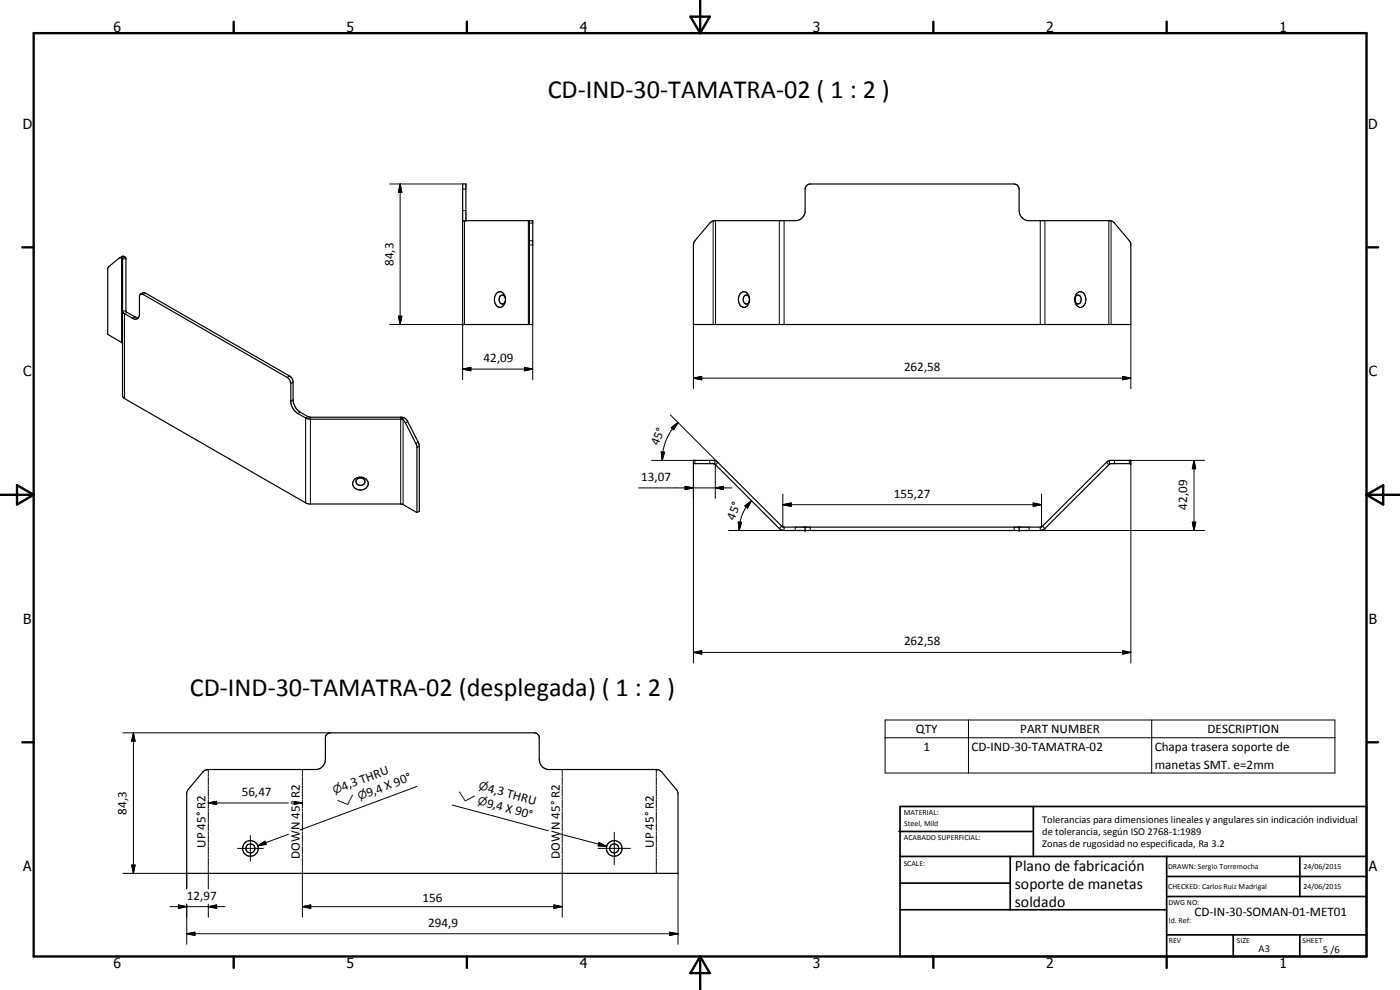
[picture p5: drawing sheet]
<svg xmlns="http://www.w3.org/2000/svg" width="420mm" height="297mm" viewBox="0 0 420 297" stroke-linecap="round" stroke-linejoin="round" font-family="sans-serif">
<g fill="none" stroke="#000" stroke-width=".35">
<path d="M35.8 77.4l.8-.4a.84 .84 0 0 1 1.2 .5v15.9l2.9 1.8 .9 .1M138.8 66.2h21l.1 31.2h-21.1v-42.2h1v11M158.8 66.2l.1 31.2M213 66.9l1.3-.7h24.7a3.1 3.1 0 0 0 2.6-2.6v-6.9a1.6 1.6 0 0 1 1.6-1.5h61.2l.8 .3 .6 .9v6.8a3.1 3.1 0 0 0 2.6 3h24.8l1.1 .5 4.6 5.5 .5 1v24.2h-131.3v-24.2l.5-1zM42.2 88.3l.8-.5h.4l43.7 25.1 .9 1.5v5.9a4.9 4.9 0 0 0 2.1 3.4l2.5 1.4 .6 .1h27.3l1.2 .4 .5 .6 3.3 6.4 .3 1.3v19.5l-.7 .4M42.2 88.3h.7l43.5 25.1 .5 .6 .4 1.1v5.6a4.8 4.8 0 0 0 2.1 3.4l2.8 1.5 1 .2h27.4l.6 .4 3.9 7.8v19.8M42.2 88.3l-.3 .4v5.8a1.23 1.23 0 0 1-1.9 1.1l-2.8-1.6-.4-.7M149 88a1.73 1.73 0 0 1 2.1 0 1.73 1.73 0 0 1 .6 1.9 1.73 1.73 0 0 1-.6 1.9 1.73 1.73 0 0 1-2.1 0 3 3 0 0 1 0-3.8zM150 88.9a.95 .95 0 0 1 1.2-.3 .95 .95 0 0 1 .5 1.1 1.02 1.02 0 0 1-.3 1.3 1.02 1.02 0 0 1-1.4-.2l-.2-.8zM222.3 88a1.67 1.67 0 0 1 1.8-.1 1.67 1.67 0 0 1 .8 1.6 1.99 1.99 0 0 1-2.1 2.6 2.85 2.85 0 0 1-.5-4.1zM223.4 88.8a.96 .96 0 0 1 1.1-.1 .96 .96 0 0 1 .4 1 1.04 1.04 0 0 1-.2 1.2 1.04 1.04 0 0 1-1.3 .1 1.75 1.75 0 0 1 0-2.2zM322.9 88.8a1.09 1.09 0 0 1 1.4 .1 1.09 1.09 0 0 1 .1 1.4 .95 .95 0 0 1-1 .9 .95 .95 0 0 1-.8-1.2z"/>
<path d="M323.2 88a1.64 1.64 0 0 1 1.9-.1 1.64 1.64 0 0 1 .8 1.6 1.94 1.94 0 0 1-2.2 2.6 2.9 2.9 0 0 1-.5-4.1zM36.8 103l-4.5-2.7v-19.7l.4-.6 3.4-2.7 .7 .3v41.2l.4 .6 54.8 31.6 .8 .2h27.5l.7 .2 4.1 2.4M208.1 138.1h6.2l.7 .3 20.1 19.8h77.3l20.1-19.8 .7-.3h6.2v1h-6.1l-.4 .2-19.3 19.3-1.1 .5-77.2 .1-.9-.2-.5-.4-19.2-19.3-.5-.2h-6.1zM106.5 143.8a2.38 2.38 0 0 1 2.5-.5 2.38 2.38 0 0 1 1.5 2.1 2.39 2.39 0 0 1-2.6 1.6 2.39 2.39 0 0 1-2-2.2zM107.2 143.8a1.24 1.24 0 0 1 1.8-.2 1.24 1.24 0 0 1 0 1.8 1.25 1.25 0 0 1-1.6 .1 1.25 1.25 0 0 1-.4-1.5zM241.6 158.2v1M305.8 158.2v1M61.9 231l-1 .6-4.4 5.3-.5 .9v24.2h147.5l-.1-24.2-.2-.6-4.6-5.6-1-.6M61.9 231l33.1-.1a3 3 0 0 0 2.7-3v-7.1l.6-.7 .8-.2h61.2l.9 .2 .6 1v6.8a3 3 0 0 0 2.7 3l33.1 .1M62.7 230.9l-.8 .1M196.8 230.9l.8 .1"/>
<circle cx="75.1" cy="254.6" r="2.37"/>
<circle cx="75.2" cy="254.5" r="1.36"/>
<circle cx="184.3" cy="254.6" r="2.35"/>
<circle cx="184.3" cy="254.5" r="1.35"/>
</g>
<g fill="none" stroke="#000" stroke-width=".3">
<path d="M116.9 55.2h21.9M120.1 55.2l.5 2.5h-1zM120.1 55.2v42.2M138.8 56.7h1M36.5 77.3v25.4M36.8 77.7h1M37.5 77.1l-.7 .5M138.8 63.2h1M139.4 66.2v31.2h-22.5M158.6 66.2v31.2M158.9 73.5h1M158.9 72.2h1"/>
<path d="M158.9 66.9h1M214 66.3v31.1M214.7 66.2v31.2M233.9 66.2v31.2M235.3 66.2v31.2M312.2 66.2v31.2M313.6 66.2v31.2M332.8 66.2v31.2M333.4 66.3v31.1M36.8 93.3h1M38.1 93.7l-.7 .4v25.5M40.5 95l-.8 .5"/>
<path d="M43.6 87.9l-.7 .4M119.6 94.9h1l-.5 2.5zM138.8 97.4v16.5M159.9 97.4v16.5M208.1 97.4v19.2M339.4 97.4v19.2M86.9 112.8l-.7 .4M88 114.7l-.7 .4M88 120l-.7 .4M138.8 110.7l2.5-.5v1.1zM138.8 110.7h21.1M157.4 110.2l2.5 .5-2.5 .6z"/>
<path d="M208.1 113.5l2.5-.6v1.1zM208.1 113.5h131.3M336.9 112.9l2.5 .6-2.5 .5zM90.1 123.7l-.7 .4M92.4 125l-.7 .4v25.5M93.2 125.2v26M120.3 125.2v26M121 126v25.4M121.2 125.3l-.7 .5M122.4 126.5l-.7 .4M125.5 132.6l-.7 .5M125.8 133.9l-.7 .4"/>
<path d="M195.6 138.1h13v1M198.4 135.6l1 .1-.7 2.4zM201.2 124.5l14.2 14.2-.7 .7M201.5 128.3l2-1.6-1.3 2.2zM203.5 126.7a15.9 15.9 0 0 0-4.8 11.4M208.1 139.1v59.8M213 138.1v1M214.5 138.2v1.1M214.7 139.3v10.3M332.1 138.7l.7 .7M332.9 138.2v1.1M334.5 138.1v1"/>
<path d="M339.4 139.1v59.8M358.3 138.1l.5 2.5h-1zM358.3 138.1v21.1M361.5 138.1h-22.6v1M191.7 146.4h28M205.6 145.9l2.5 .5-2.5 .5zM214.7 146.4l2.4-.5v1zM221.6 156.6l1 .1-.8 2.5zM223.6 151.8l1.9-1.6-1.1 2.2zM225.5 150.2a12.7 12.7 0 0 0-3.7 9M234.6 157.9l-.7 .7M234.9 151.4l2.5-.5v1z"/>
<path d="M234.9 151.4h77.7M234.9 148.3v9.8M235.3 158.2v1M238.7 158.2v1M243.2 158.2v1h-24.6M304.4 158.2v1h57.1M308.9 158.2v1M310.1 150.9l2.5 .5-2.5 .5zM312.2 158.2v1M312.6 148.3v9.8M312.9 157.9l.7 .7M357.8 156.7h1l-.5 2.5z"/>
<path d="M208.1 195.7l2.5-.5v1.1zM208.1 195.7h131.3M336.9 195.2l2.5 .5-2.5 .6zM36.9 219.9h62.2M40 219.9l.5 2.5h-1zM40 219.9v42.1M265.6 216h135v15.9h-135zM290.6 216v15.9M345.6 216v15.9M62.5 230.9v1.2M62.5 232.3v.6M62.5 233.2v2.3"/>
<path d="M62.5 235.8v.6M62.5 236.6v2.4M62.5 239.3v.5M90.8 230.9v1.2M90.8 232.3v.6M90.8 233.2v2.3M90.8 235.8v.6M90.8 236.6v2.4M90.8 239.3v.5M125.1 236l-35.1 13M168.7 230.9v1.2M168.7 232.3v.6"/>
<path d="M168.7 233.2v2.3M168.7 235.8v.6M168.7 236.6v2.4M168.7 239.3v.5M197 230.9v1.2M197 232.3v.6M197 233.2v2.3M197 235.8v.6M197 236.6v2.4M197 239.3v.5M265.6 221.4h135M39.5 259.5h1l-.5 2.5z"/>
<path d="M62.5 240.9l2.5-.5v1zM62.5 240.1v2.3M62.5 242.7v.6M62.5 243.6v2.3M62.5 246.2v.6M62.5 247.1v2.2M62.5 249.6v.6M62.5 250.5v2.3M62.5 253.1v.6M62.5 254v2.3M62.5 256.6v.5M62.5 257.4v2.4"/>
<path d="M62.5 240.9h24.1M71.3 254.6h7.7M75.1 250.7v7.7M77.4 253.7l2.1-1.3 .4 1zM86.6 250.3l-9.2 3.4M88.3 240.4l2.5 .5-2.5 .5zM90 240.9h.8M90 240.7l.8 .2M90.8 240.1v2.3M90.8 242.7v.6M90.8 243.6v2.3M90.8 246.2v.6"/>
<path d="M90.8 247.1v2.2M90.8 249.6v.6M90.8 250.5v2.3M90.8 253.1v.6M90.8 254v2.3M90.8 256.6v.5M90.8 257.4v2.4M90.8 240.9l-.8 .1M135.7 241.6l28.8 7.7M168 250.2l14.1 3.8M168.7 240.1v2.3M168.7 242.7v.6"/>
<path d="M168.7 243.6v2.3M168.7 246.2v.6M168.7 247.1v2.2M168.7 249.6v.6M168.7 250.5v2.3M168.7 253.1v.6M168.7 254v2.3M168.7 256.6v.5M168.7 257.4v2.4M179.5 254.6h9.7M179.8 252.8l2.3 1.2-2.6-.2zM184.4 249.7v9.7"/>
<path d="M197 240.1v2.3M197 242.7v.6M197 243.6v2.3M197 246.2v.6M197 247.1v2.2M197 249.6v.6M197 250.5v2.3M197 253.1v.6M197 254v2.3M197 256.6v.5M197 257.4v2.4M36.9 262h19.1v4.7"/>
<path d="M51 272h16.5M53.5 271.5l2.5 .5-2.5 .5zM56 271.3v12M62.5 272l2.5-.5v1zM62.5 260v.6M62.5 260.9v5.8M62.5 271.3v3.9M90.8 272l2.4-.5v1zM90.8 260v.6M90.8 260.9v14.3M90.8 272h77.9M166.2 271.5l2.5 .5-2.5 .5z"/>
<path d="M168.7 260v.6M168.7 260.9v14.3M197 260v.6M197 260.9v1.1M200.9 279.7l2.6 .5-2.6 .5zM203.5 262v21.3M56 280.2l2.5-.5v1zM56 280.2h147.5"/>
</g>
<g fill="#000">
<circle cx="138.8" cy="66.2" r=".18"/>
<circle cx="139.8" cy="66.2" r=".18"/>
<circle cx="138.8" cy="97.4" r=".18"/>
<circle cx="339.4" cy="139.1" r=".18"/>
<circle cx="339.4" cy="138.1" r=".18"/>
<circle cx="241.6" cy="158.2" r=".18"/>
<circle cx="241.6" cy="159.2" r=".18"/>
<circle cx="305.8" cy="158.2" r=".18"/>
<circle cx="305.8" cy="159.2" r=".18"/>
</g>
<g fill="none" stroke="#000" stroke-width=".71">
<path d="M10.1 9.9h400v277.1h-400zM70.1 6.5v3.4M140.1 6.5v3.4M207.2 5h5.8l-2.9 4.9zM210.1 0v9.9M280.1 6.5v3.4M350.1 6.5v3.4M6.7 74.2h3.4M410.1 74.2h3.5M.1 148.5h10M5.1 145.6l5 2.9-5 2.9zM410.1 148.5h10"/>
<path d="M410.1 148.5l5-2.9v5.8zM6.7 222.7h3.4M410.1 222.7h3.5M70.1 287v3.4M140.1 287v3.4M210.1 287v10M210.1 287l2.9 5h-5.8zM280.1 287v3.4M350.1 287v3.4"/>
</g>
<g fill="none" stroke="#000" stroke-width=".51">
<path d="M269.8 249.5h40.3M270.1 242h140v45h-140zM270.1 257h140M303.2 257v16M310.1 242v15M350.1 257v30M390.1 257v12M270.1 265h33.1M270.1 273h80M350.1 269h60M350.1 263h60M350.1 280.5h60"/>
<path d="M370.1 280.5v6.5M390.1 280.5v6.5"/>
</g>
<g fill="#000">
<path d="M120.1 55.2l.5 2.5h-1zM119.6 94.9h1l-.5 2.5zM138.8 110.7l2.5-.5v1.1zM157.4 110.2l2.5 .5-2.5 .6zM208.1 113.5l2.5-.6v1.1zM336.9 112.9l2.5 .6-2.5 .5zM198.4 135.6l1 .1-.7 2.4zM201.5 128.3l2-1.6-1.3 2.2zM205.6 145.9l2.5 .5-2.5 .5zM214.7 146.4l2.4-.5v1zM221.6 156.6l1 .1-.8 2.5zM223.6 151.8l1.9-1.6-1.1 2.2z"/>
<path d="M234.9 151.4l2.5-.5v1zM310.1 150.9l2.5 .5-2.5 .5zM357.8 156.7h1l-.5 2.5zM358.3 138.1l.5 2.5h-1zM208.1 195.7l2.5-.5v1.1zM336.9 195.2l2.5 .5-2.5 .6zM40 219.9l.5 2.5h-1zM39.5 259.5h1l-.5 2.5zM62.5 240.9l2.5-.5v1zM77.4 253.7l2.1-1.3 .4 1zM88.3 240.4l2.5 .5-2.5 .5zM179.8 252.8l2.3 1.2-2.6-.2z"/>
<path d="M53.5 271.5l2.5 .5-2.5 .5zM56 280.2l2.5-.5v1zM62.5 272l2.5-.5v1zM90.8 272l2.4-.5v1zM166.2 271.5l2.5 .5-2.5 .5zM200.9 279.7l2.6 .5-2.6 .5z"/>
</g>
<g font-size="7.9">
<text x="164.4" y="29.4">CD-IND-30-TAMATRA-02 ( 1 : 2 )</text>
<text x="56.9" y="208.7">CD-IND-30-TAMATRA-02 (desplegada) ( 1 : 2 )</text>
</g>
<g font-size="4.7">
<text x="304.6" y="261.2">Plano de fabricación</text>
<text x="304.6" y="266.6">soporte de manetas</text>
<text x="304.6" y="272">soldado</text>
</g>
<g font-size="4.2">
<text x="34" y="9.6">6</text>
<text x="104" y="9.6">5</text>
<text x="174" y="9.6">4</text>
<text x="244" y="9.6">3</text>
<text x="314" y="9.6">2</text>
<text x="384" y="9.6">1</text>
<text x="6.8" y="38.7">D</text>
<text x="410.6" y="38.7">D</text>
<text x="7" y="112.9">C</text>
<text x="410.8" y="112.9">C</text>
<text x="7" y="187.1">B</text>
<text x="410.8" y="187.1">B</text>
<text x="7" y="261.4">A</text>
<text x="410.8" y="261.4">A</text>
<text x="34" y="290.4">6</text>
<text x="104" y="290.4">5</text>
<text x="174" y="290.4">4</text>
<text x="244" y="290.4">3</text>
<text x="314" y="290.4">2</text>
<text x="384" y="290.4">1</text>
</g>
<g font-size="3.9">
<text x="118.1" y="79.8" transform="rotate(-90 118.1 79.8)">84,3</text>
<text x="145.1" y="108.7">42,09</text>
<text x="271.3" y="111.4">262,58</text>
<text x="197.6" y="133.9" transform="rotate(-68 197.6 133.9)">45°</text>
<text x="192.4" y="144.4">13,07</text>
<text x="268.3" y="149.4">155,27</text>
<text x="356.3" y="152.9" transform="rotate(-90 356.3 152.9)">42,09</text>
<text x="220.3" y="156.2" transform="rotate(-67 220.3 156.2)">45°</text>
<text x="271.3" y="193.7">262,58</text>
<text x="274.9" y="220">QTY</text>
<text x="306.2" y="220">PART NUMBER</text>
<text x="362.4" y="220">DESCRIPTION</text>
<text x="277.1" y="225.3">1</text>
<text x="291.5" y="225.3">CD-IND-30-TAMATRA-02</text>
<text x="346.6" y="225.3">Chapa trasera soporte de</text>
<text x="346.6" y="230.7">manetas SMT. e=2mm</text>
<text x="72.5" y="238.8">56,47</text>
<text x="103" y="237.3" transform="rotate(-20 103 237.3)">4,3 THRU</text>
<text x="110.5" y="239.1" transform="rotate(-20 110.5 239.1)">9,4 X 90°</text>
<text x="146.2" y="237.6" transform="rotate(15 146.2 237.6)">4,3 THRU</text>
<text x="38" y="244.5" transform="rotate(-90 38 244.5)">84,3</text>
<text x="145.9" y="242" transform="rotate(15 145.9 242)">9,4 X 90°</text>
<text x="61.7" y="254.4" transform="rotate(-90 61.7 254.4)">UP 45° R2</text>
<text x="90" y="257.6" transform="rotate(-90 90 257.6)">DOWN 45° R2</text>
<text x="168" y="257.6" transform="rotate(-90 168 257.6)">DOWN 45° R2</text>
<text x="196.2" y="254.4" transform="rotate(-90 196.2 254.4)">UP 45° R2</text>
<text x="56.1" y="270">12,97</text>
<text x="126.8" y="270.5">156</text>
<text x="358.5" y="275">CD-IN-30-SOMAN-01-MET01</text>
<text x="128.5" y="278.1">294,9</text>
</g>
<g font-size="3.3">
<text x="100.4" y="238.3" transform="rotate(-20 100.4 238.3)">n</text>
<text x="137" y="239.6" transform="rotate(15 137 239.6)">w</text>
<text x="143.5" y="236.9" transform="rotate(15 143.5 236.9)">n</text>
<text x="101.9" y="242.3" transform="rotate(-20 101.9 242.3)">w</text>
<text x="107.9" y="240.2" transform="rotate(-20 107.9 240.2)">n</text>
<text x="143.2" y="241.3" transform="rotate(15 143.2 241.3)">n</text>
</g>
<g font-size="3.1">
<text x="312.7" y="246.8">Tolerancias para dimensiones lineales y angulares sin indicación individual</text>
<text x="312.7" y="250.4">de tolerancia, según ISO 2768-1:1989</text>
<text x="312.7" y="254">Zonas de rugosidad no especificada, Ra 3.2</text>
<text x="377.7" y="285.6">A3</text>
<text x="397" y="285.9">5 /6</text>
</g>
<g font-size="2.4">
<text x="271.2" y="244.4">MATERIAL:</text>
<text x="271.3" y="252">ACABADO SUPERFICIAL:</text>
<text x="271.4" y="247.9">Steel, Mild</text>
<text x="271.2" y="259.7">SCALE:</text>
<text x="350.6" y="260.8">DRAWN: Sergio Torremocha</text>
<text x="391.2" y="260.6">24/06/2015</text>
<text x="350.6" y="266.9">CHECKED: Carlos Ruiz Madrigal</text>
<text x="391.2" y="266.7">24/06/2015</text>
<text x="350.6" y="271.4">DWG NO:</text>
<text x="350.8" y="276.9">Id. Ref:</text>
<text x="350.8" y="282.8">REV</text>
<text x="371.2" y="282.9">SIZE</text>
<text x="390.9" y="282.9">SHEET</text>
</g>
</svg>
